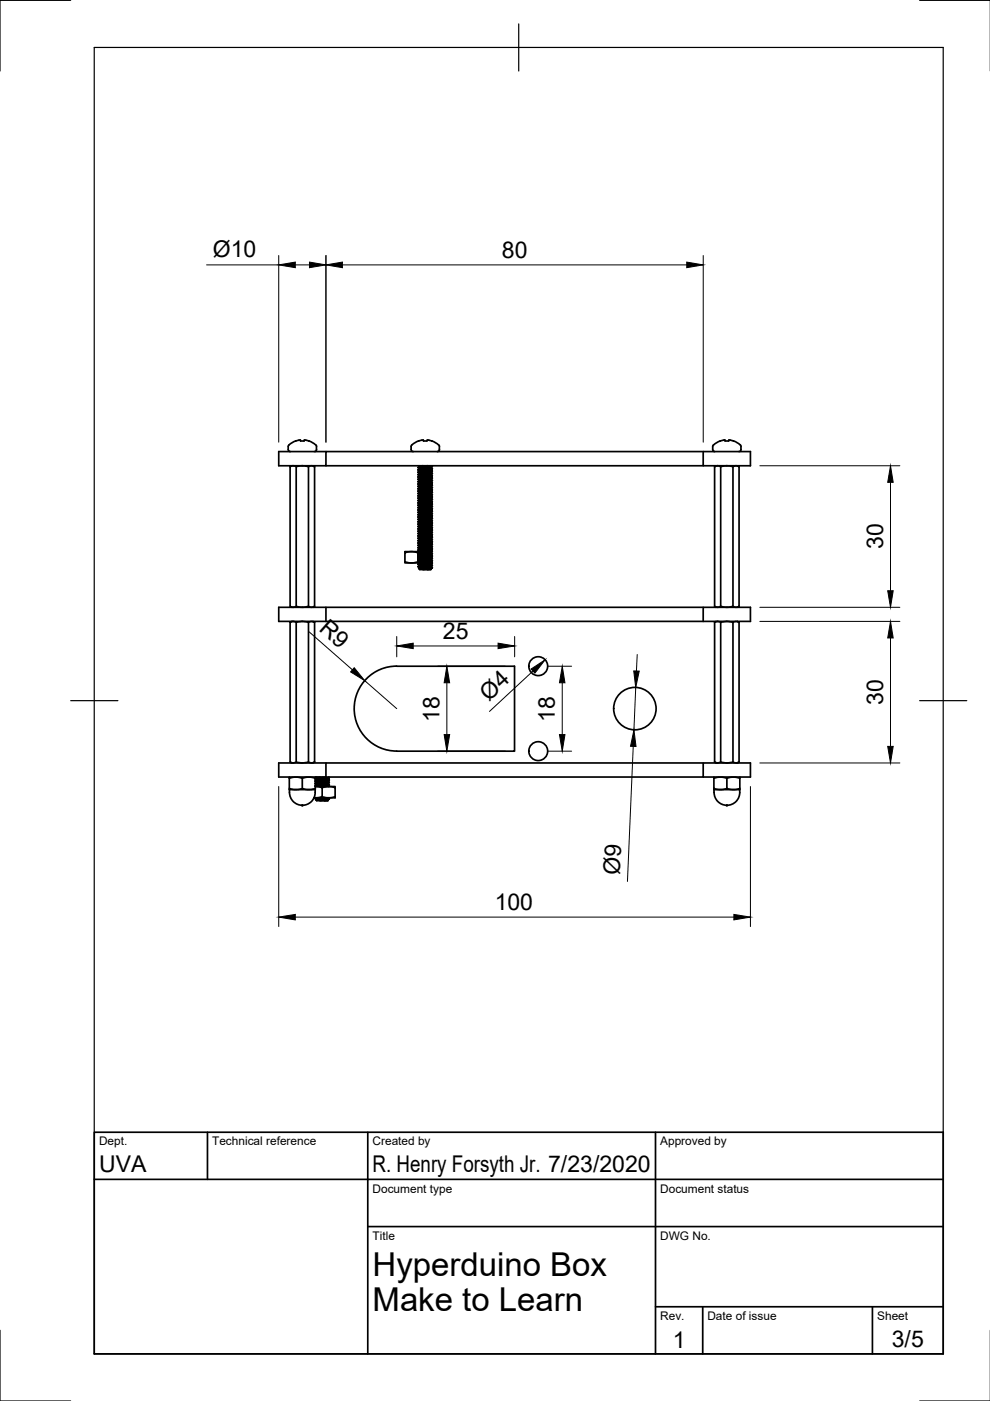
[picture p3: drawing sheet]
<svg xmlns="http://www.w3.org/2000/svg" width="210mm" height="297mm" viewBox="0 0 210 297" stroke-linecap="round" stroke-linejoin="round" font-family="sans-serif">
<!-- layer: Visible -->
<g fill="none" stroke="#000" stroke-width=".36">
<path d="M61.5 99l.7-.3a1.79 1.79 0 0 0 1.6 .1h.8a1.73 1.73 0 0 0 1.4-.1l.7 .3M61.5 99v29.6l.3 .2M61.8 98.7l-.3 .3M62.8 99v29.6M65.4 99v29.6M65.5 93.5l-.9-.2-.1 .2h-.8v-.2h-.3a3.3 3.3 0 0 0-2.3 1.4l.1 .8 .4 .2M65.5 93.5h.1M65.5 93.5l.8 .4a1.11 1.11 0 0 1 .6 1.8h-.2M66.4 98.7l.3 .3M66.7 99v29.6M69.1 98.7h80v-3h10v3h-10M69.1 95.7h-10v3h10v-3h80"/>
<path d="M88.7 99.1v.1M88.7 99.6v.1M88.7 99.7l.3 .2M88.7 99.2l.3 .1M88.8 98.7l.2 .2M89 98.9h.1M89 99.3v.1M89 99.9h.1M89 99.9l-.3 .2M89 99.4l-.3 .2M89 98.9l-.3 .2M89.7 98.7l-.7 .2"/>
<path d="M90.6 93.3l-.1 .2h-.7l-.1-.2h-.3a3.3 3.3 0 0 0-2.2 1.4v.8l.4 .2M90.6 93.3h.3a3.3 3.3 0 0 1 2.3 1.4M90.6 98.7l-1.6 .2M91.3 99.7l-2.3 .2M91.3 99.2l-2.3 .2M91.3 99.6l-2.3 .3M91.3 99.1l-2.3 .2M91.3 99.7l.4 .2-3 .3M91.3 99.1v.1M91.3 99.6v.1M91.3 99.2l.4 .1M91.5 98.7l.2 .1"/>
<path d="M91.7 99.3l-3 .3M91.7 98.8l-3 .3M91.7 99.9l-3 .3M91.7 99.4l-3 .3M91.7 98.9l-3 .3M91.7 98.9h.1M91.7 99.3v.1M91.7 99.9h.1M91.7 99.9l-.4 .2M91.7 99.4l-.4 .2M91.7 98.9l-.4 .2M93.2 94.7v.6"/>
<path d="M93.2 95.3l-.2 .4h-.3M151.5 99l.7-.3a1.79 1.79 0 0 0 1.6 .1h.8a1.79 1.79 0 0 0 1.5-.1l.6 .3M151.5 99v29.6l.3 .2M151.8 98.7l-.3 .3M152.7 93.5l-.8 .4a1.11 1.11 0 0 0-.6 1.8h.3M152.7 93.5l.9-.2 .1 .2h.8l.1-.2 .9 .2M152.8 99v29.6M155.4 99v29.6M155.6 93.5l1.4 .9M156.4 98.7l.3 .3M156.7 99v29.6M157 94.3l.1 .4v.8l-.4 .2"/>
<path d="M85.9 119.1v.2h3.1M88.6 117.2l-.2-.1a3.8 3.8 0 0 0-2.5 .1l.1 1.9a4 4 0 0 0 2.6 0M88.7 117.2v1.9M88.7 100.6v.1M88.7 101.1v.1M88.7 101.6h.1M88.7 102.1v.1M88.7 103.1v.1M88.7 103.6v.1M88.7 104.1v.1M88.7 104.6v.1M88.7 105.6h.1"/>
<path d="M88.7 106.1v.1M88.7 106.6v.1M88.7 107.1v.1M88.7 107.6v.1M88.7 108.1v.1M88.7 108.6v.1M88.7 109.1v.1M88.7 109.6v.1M88.7 110.1v.1M88.7 111.1v.1M88.7 111.6v.1M88.7 112.1v.1"/>
<path d="M88.7 112.6v.1M88.7 113.6v.1M88.7 114.1v.1M88.7 114.6v.1M88.7 115.1v.1M88.7 115.6v.1M88.7 116.1v.1M88.7 116.6v.1M88.7 117.1v.1M88.7 117.6v.1M88.7 118.1v.1M88.7 119.1v.1"/>
<path d="M88.7 119.6v.1M88.7 119.7l.3 .2M88.7 119.2l.3 .1M88.7 118.7l.3 .2M88.7 118.2l.3 .1M88.7 117.7l.3 .1M88.7 117.2l.3 .2M88.7 116.7l.3 .1M88.7 116.2l.3 .2M88.7 115.7l.3 .2M88.7 114.7l.3 .2M88.7 114.2l.3 .1"/>
<path d="M88.7 113.2l.3 .2M88.7 112.2l.3 .2M88.7 111.7l.3 .2M88.7 111.2l.3 .1M88.7 110.7l.3 .2M88.7 110.2l.3 .1M88.7 109.7l.3 .2M88.7 109.2l.3 .2M88.7 108.7l.3 .1M88.7 108.2l.3 .2M88.7 107.7l.3 .2M88.7 107.2l.3 .1"/>
<path d="M88.7 106.7l.3 .2M88.7 106.2l.3 .1M88.7 105.2l.3 .2M88.7 104.2l.3 .2M88.7 103.7l.3 .2M88.7 103.2l.3 .1M88.7 102.7l.3 .2M88.7 102.2l.3 .1M88.7 101.7l.3 .2M88.7 101.2l.3 .2M88.7 100.7l.3 .1M88.7 100.2l.3 .2"/>
<path d="M88.9 117h-3v.2M89 100.3v.1M89 100.8v.1M89 101.4h.1M89 102.3v.1M89 102.9h.1M89 103.3v.1M89 103.9h.1M89 104.8v.1M89 105.4h.1M89 105.8v.1M89 106.3v.1"/>
<path d="M89 106.9h.1M89 107.3v.1M89 107.9h.1M89 108.3v.1M89 108.8v.1M89 109.4h.1M89 110.3v.1M89 110.9h.1M89 111.3v.1M89 111.9h.1M89 112.8v.1M89 113.4h.1"/>
<path d="M89 113.8v.1M89 114.3v.1M89 114.9h.1M89 115.3v.1M89 115.9h.1M89 116.3v.1M89 116.8v.1M89 117.4h.1M89 117.8v.1M89 118.3v.1M89 118.8v.1M89 119.3v.1"/>
<path d="M89 119.9h.1M89 119.9l-.3 .2M89 119.4l-.3 .2M89 118.9l-.3 .2M89 118.4l-.3 .2M89 117.9l-.3 .2M89 117.4l-.3 .2M89 116.4l-.3 .2M89 115.9l-.3 .2M89 115.4l-.3 .2M89 114.9l-.3 .2M89 114.4l-.3 .2"/>
<path d="M89 113.9l-.3 .2M89 113.4l-.3 .2M89 112.9l-.3 .2M89 112.4l-.3 .2M89 111.9l-.3 .2M89 111.4l-.3 .2M89 110.9l-.3 .2M89 110.4l-.3 .2M89 109.9l-.3 .2M89 109.4l-.3 .2M89 108.4l-.3 .2M89 107.9l-.3 .2"/>
<path d="M89 107.4l-.3 .2M89 106.9l-.3 .2M89 105.9l-.3 .2M89 105.4l-.3 .2M89 104.9l-.3 .2M89 104.4l-.3 .2M89 103.9l-.3 .2M89 103.4l-.3 .2M89 102.9l-.3 .2M89 102.4l-.3 .2M89 101.9l-.3 .2M89 101.4l-.3 .2"/>
<path d="M89 100.9l-.3 .2M89 100.4l-.3 .2M91.3 104.7l-2.3 .2M91.3 104.2l-2.3 .2M91.3 103.7l-2.3 .2M91.3 103.2l-2.3 .2M91.3 102.6l-2.3 .3M91.3 102.2l-2.3 .2M91.3 101.6l-2.3 .3M91.3 101.2l-2.3 .2M91.3 100.7l-2.3 .2M91.3 100.1l-2.3 .3"/>
<path d="M91.3 110.6l-2.3 .3M91.3 110.1l-2.3 .2M91.3 109.6l-2.3 .3M91.3 109.1l-2.3 .3M91.3 108.6l-2.3 .2M91.3 108.1l-2.3 .2M91.3 107.6l-2.3 .3M91.3 107.1l-2.3 .2M91.3 106.6l-2.3 .3M91.3 106.1l-2.3 .2M91.3 105.6l-2.3 .2M91.3 105.1l-2.3 .3"/>
<path d="M91.3 104.6l-2.3 .2M91.3 104.1l-2.3 .3M91.3 103.6l-2.3 .3M91.3 103.1l-2.3 .2M91.3 102.1l-2.3 .2M91.3 101.1l-2.3 .3M91.3 100.6l-2.3 .2M91.3 100.1l-2.3 .2M91.3 119.6l-2.3 .3M91.3 119.1l-2.3 .2M91.3 118.6l-2.3 .2M91.3 118.1l-2.3 .2"/>
<path d="M91.3 117.1l-2.3 .3M91.3 116.6l-2.3 .2M91.3 116.1l-2.3 .2M91.3 115.6l-2.3 .3M91.3 115.1l-2.3 .2M91.3 114.6l-2.3 .3M91.3 114.1l-2.3 .2M91.3 113.6l-2.3 .2M91.3 113.1l-2.3 .3M91.3 112.6l-2.3 .2M91.3 112.1l-2.3 .3M91.3 111.6l-2.3 .3"/>
<path d="M91.3 111.1l-2.3 .2M91.3 119.7l-2.3 .2M91.3 119.2l-2.3 .2M91.3 118.2l-2.3 .2M91.3 117.7l-2.3 .2M91.3 117.2l-2.3 .2M91.3 116.7l-2.2 .2-.4 .2M91.3 116.1l-2.3 .3M91.3 115.7l-2.3 .2M91.3 115.2l-2.3 .2M91.3 114.7l-2.3 .2M91.3 114.2l-2.3 .2"/>
<path d="M91.3 113.7l-2.3 .2M91.3 113.2l-2.3 .2M91.3 112.7l-2.3 .2M91.3 112.2l-2.3 .2M91.3 111.7l-2.3 .2M91.3 111.2l-2.3 .2M91.3 110.2l-2.3 .2M91.3 109.7l-2.3 .2M91.3 109.2l-2.3 .2M91.3 108.7l-2.2 .2-.4 .2M91.3 108.1l-2.3 .3M91.3 107.7l-2.3 .2"/>
<path d="M91.3 107.2l-2.3 .2M91.3 106.7l-2.3 .2M91.3 106.2l-2.2 .2-.4 .2M91.3 105.6l-2.3 .3M91.3 105.2l-2.3 .2M91.3 107.7l.4 .2-3 .2M91.3 105.2l.4 .2-3 .2M91.3 118.2l.4 .1-3 .4M91.3 115.7l.4 .2-3 .2M91.3 114.6l.4 .3-3 .2M91.3 113.2l.4 .2-3 .2M91.3 100.6v.1"/>
<path d="M91.3 101.1v.1M91.3 101.6h.1M91.3 102.1v.1M91.3 103.1v.1M91.3 103.6v.1M91.3 104.1v.1M91.3 104.6v.1M91.3 105.1v.1M91.3 105.6h.1M91.3 106.1v.1M91.3 106.6v.1M91.3 107.1v.1"/>
<path d="M91.3 107.6v.1M91.3 108.6v.1M91.3 109.1v.1M91.3 109.6v.1M91.3 110.1v.1M91.3 111.1v.1M91.3 111.6v.1M91.3 112.1v.1M91.3 112.6v.1M91.3 113.1v.1M91.3 113.6v.1M91.3 114.1v.1"/>
<path d="M91.3 114.6v.1M91.3 115.1v.1M91.3 115.6v.1M91.3 116.6v.1M91.3 117.1v.1M91.3 118.1v.1M91.3 119.6v.1M91.3 119.1h.1M91.3 104.7l.4 .1M91.3 104.1l.4 .2M91.3 103.7l.4 .1M91.3 103.2l.4 .1"/>
<path d="M91.3 102.6l.4 .2M91.3 102.2l.4 .1M91.3 101.6l.4 .2M91.3 101.2l.4 .1M91.3 100.7l.4 .1M91.3 100.1l.4 .2M91.3 119.7l.4 .1M91.3 119.2l.4 .1M91.3 118.6l.4 .2M91.3 117.7l.4 .1M91.3 117.2l.4 .1M91.3 116.7l.4 .1"/>
<path d="M91.3 116.1l.4 .2M91.3 115.2l.4 .1M91.3 114.2l.4 .1M91.3 113.7l.4 .1M91.3 112.7l.4 .1M91.3 112.1l.4 .2M91.3 111.7l.4 .1M91.3 111.2l.4 .1M91.3 110.6l.4 .2M91.3 110.2l.4 .1M91.3 109.7l.4 .1M91.3 109.2l.4 .1"/>
<path d="M91.3 108.7l.4 .1M91.3 108.1l.4 .2M91.3 107.2l.4 .1M91.3 106.6l.4 .2M91.3 106.2l.4 .1M91.3 105.6l.4 .2M91.4 117.1v.1M91.4 119.1v.1M91.4 118.6l-2.4 .3M91.4 117.6v.1M91.4 119.1l-.1 .1M91.7 117.4l-.4 .2-2.3 .2"/>
<path d="M91.7 110.8l-3 .3M91.7 110.3l-3 .4M91.7 109.8l-3 .3M91.7 109.3l-3 .3M91.7 108.8l-3 .3M91.7 108.3l-3 .3M91.7 107.3l-3 .3M91.7 106.8l-3 .3M91.7 106.3l-3 .3M91.7 105.8l-3 .3M91.7 104.8l-3 .4M91.7 104.3l-3 .3"/>
<path d="M91.7 103.8l-3 .3M91.7 103.3l-3 .3M91.7 102.8l-3 .3M91.7 102.3l-3 .4M91.7 101.8l-3 .3M91.7 101.3l-3 .3M91.7 100.8l-3 .3M91.7 100.3l-3 .3M91.7 119.8l-3 .3M91.7 119.3l-3 .3M91.7 118.8l-3 .3M91.7 117.8l-3 .3"/>
<path d="M91.7 117.3l-3 .3M91.7 116.8l-3 .3M91.7 116.3l-3 .3M91.7 115.3l-3 .3M91.7 114.3l-3 .3M91.7 113.8l-3 .3M91.7 112.8l-3 .4M91.7 112.3l-3 .3M91.7 111.8l-3 .3M91.7 111.3l-3 .3M91.7 119.9l-3 .3M91.7 119.4l-3 .3"/>
<path d="M91.7 118.8l-3 .4M91.7 118.4l-3 .3M91.7 117.8l-3 .4M91.7 117.4l-3 .3M91.7 116.9l-3 .3M91.7 116.4l-3 .3M91.7 115.9l-3 .3M91.7 115.4l-3 .3M91.7 114.9l-3 .3 .3 .1M91.7 114.4l-3 .3M91.7 113.9l-3 .3M91.7 113.4l-3 .3 .3 .2"/>
<path d="M91.7 112.9l-3 .3M91.7 112.4l-3 .3 .3 .1M91.7 111.9l-3 .3M91.7 111.4l-3 .3M91.7 110.9l-3 .3M91.7 110.4l-3 .3M91.7 109.8l-3 .4M91.7 109.4l-3 .3M91.7 108.9l-3 .3M91.7 108.4l-3 .3M91.7 107.9l-3 .3M91.7 107.4l-3 .3"/>
<path d="M91.7 106.9l-3 .3M91.7 106.4l-3 .3M91.7 105.9l-3 .3M91.7 105.4l-3 .2 .3 .3M91.7 104.9l-3 .3M91.7 104.4l-3 .3 .3 .1M91.7 103.9l-3 .3M91.7 103.4l-3 .3M91.7 102.9l-3 .3M91.7 102.4l-3 .3M91.7 101.8l-3 .4M91.7 101.4l-3 .3"/>
<path d="M91.7 100.9l-3 .3M91.7 100.3l-3 .4M91.7 100.8v.1M91.7 101.4h.1M91.7 102.3v.1M91.7 103.3v.1M91.7 103.9h.1M91.7 104.3v.1M91.7 104.8v.1M91.7 105.4h.1M91.7 105.8v.1M91.7 106.3v.1"/>
<path d="M91.7 106.9h.1M91.7 107.3v.1M91.7 107.9h.1M91.7 108.3v.1M91.7 108.8v.1M91.7 109.4h.1M91.7 110.3v.1M91.7 111.3v.1M91.7 111.9h.1M91.7 112.3v.1M91.7 112.8v.1M91.7 113.4h.1"/>
<path d="M91.7 113.8v.1M91.7 114.3v.1M91.7 114.9h.1M91.7 115.3v.1M91.7 115.9h.1M91.7 116.3v.1M91.7 116.8v.1M91.7 117.4h.1M91.7 118.3v.1M91.7 119.3v.1M91.7 119.9h.1M91.7 104.9l-.4 .2"/>
<path d="M91.7 104.4l-.4 .2M91.7 103.9l-.4 .2M91.7 103.4l-.4 .2M91.7 102.9l-.4 .2M91.7 102.4l-.4 .2M91.7 101.9l-.4 .2M91.7 101.4l-.4 .2M91.7 100.9l-.4 .2M91.7 100.4l-.4 .2M91.7 119.9l-.4 .2M91.7 119.4l-.4 .2M91.7 118.9l-.4 .2"/>
<path d="M91.7 118.4l-.4 .2M91.7 117.9l-.4 .2M91.7 116.9l-.4 .2M91.7 116.4l-.4 .2M91.7 115.9l-.4 .2M91.7 115.4l-.4 .2M91.7 114.9l-.4 .2M91.7 114.4l-.4 .2M91.7 113.9l-.4 .2M91.7 113.4l-.4 .2M91.7 112.9l-.4 .2M91.7 112.4l-.4 .2"/>
<path d="M91.7 111.9l-.4 .2M91.7 111.4l-.4 .2M91.7 110.9l-.4 .2M91.7 110.4l-.4 .2M91.7 109.9l-.4 .2M91.7 109.4l-.4 .2M91.7 108.9l-.4 .2M91.7 108.4l-.4 .2M91.7 107.9l-.4 .2M91.7 107.4l-.4 .2M91.7 106.9l-.4 .2M91.7 106.4l-.4 .2"/>
<path d="M91.7 105.9l-.4 .2M91.7 105.4l-.4 .2M59.1 128.8h100v2.9h-100zM61.5 132l.1-.1a1.26 1.26 0 0 1 1.3 0 5.1 5.1 0 0 1 2.6 0 1.09 1.09 0 0 1 1.2 .1M61.5 132v29.6l.3 .2M61.5 128.6h.1a1.15 1.15 0 0 0 1.2 0h.2a4.4 4.4 0 0 0 2.4 0h.1a1.15 1.15 0 0 0 1.2 0M61.8 131.7l-.3 .3M62.8 132v29.6M65.4 132v29.6M66.4 131.7l.3 .3M66.7 132v29.6M66.7 128.6l-.3 .2"/>
<path d="M69.1 128.8v2.9M88.7 120.1v.1M88.7 120.2l.3 .2M88.8 120.5l2.8-.1-1.9 .4h-.7zM89 120.4l-.2 .1M89.7 120.8l1.6-.2zM90.6 120.8l.8-.1zM91.3 120.1l-2.3 .3M91.3 120.2l-2.3 .2M91.3 120.1v.1M91.3 120.6v.1M91.3 120.1l.4 .2"/>
<path d="M91.3 120.7h.1M91.7 120.3l-.8 .1M91.7 120.4h-.1M91.7 120.3v.1M91.7 120.4l-.4 .2M149.1 128.8v2.9M151.5 132l.1-.1a1.3 1.3 0 0 1 1.3 0 5 5 0 0 1 2.6 0 1.09 1.09 0 0 1 1.2 .1M151.5 132v29.6l.3 .2M151.5 128.6h.1a1.15 1.15 0 0 0 1.2 0h.2a4.8 4.8 0 0 0 2.4 0h.1a1.15 1.15 0 0 0 1.2 0M151.8 131.7l-.3 .3M152.8 132v29.6M155.4 132v29.6"/>
<path d="M156.4 131.7l.3 .3M156.7 132v29.6M156.7 128.6l-.3 .2M84.1 141.3h25v18h-25M84.1 141.2a9 9 0 0 0-9 9 9 9 0 0 0 9 9M61.3 167.2v.2h5.5M61.3 165l.1 2.2a4 4 0 0 0 2.7 0M61.3 165h.1a3.7 3.7 0 0 1 2.7 0M61.3 164.7v.3M61.4 167.4v.6M61.4 168a2.72 2.72 0 0 0 2.7 2.7 2.72 2.72 0 0 0 2.7-2.7M61.5 161.6h.1a1.26 1.26 0 0 0 1.3 0 5.1 5.1 0 0 0 2.6 0 1.09 1.09 0 0 0 1.2 0"/>
<path d="M64.1 165l.1 2.2a4 4 0 0 0 2.6 0M64.1 165h.1a3.7 3.7 0 0 1 2.6 0M66.7 161.6l-.3 .2M66.8 169.1v.1M66.8 169.1l.3 .3M66.8 167.4v.6M66.8 164.7v2.7M66.8 166.7l.2 .1M66.8 166.2l.3 .2M66.8 165.7l.3 .1M66.9 169.5l2.9-.1-1.9 .4h-.8zM67 164.7l.1 .2"/>
<path d="M67.1 164.9h.1M67.1 165.4h.1M67.1 165.8v.1M67.1 166.4h.1M67.1 169.4h.1M67.1 169.4l-.2 .1M67.1 166.4l-.3 .2M67.9 164.7l-.8 .2M68.3 167a3.9 3.9 0 0 1 2.8 0l-.1 1.9a4.1 4.1 0 0 1-2.7 0M68.8 169.8l.8-.1zM68.8 164.7l-1.7 .2M69.1 164.7h80v-2.9h10v2.9h-10"/>
<path d="M69.1 161.8h-10v2.9h10v-2.9h80M69.2 169.1l-2.1 .3M69.5 169.6l-1.6 .2 1.6-.1M69.5 166.6l-1.6 .2M69.5 166.1l-2.4 .3M69.5 165.6l-2.4 .2M69.5 165.1l-2.4 .3M69.5 166.7l-.7 .1M69.5 166.2l-2.4 .2M69.5 165.7l-2.4 .2M69.5 165.2l-2.4 .2M69.5 165.1l.3 .3-3 .2 .3-.2"/>
<path d="M69.5 165.1v.1M69.5 165.6v.1M69.5 166.1v.1M69.5 166.6v.1M69.5 169.6v.1M69.5 166.7l.2 .1M69.5 166.2l.3 .1M69.5 165.7l.3 .1M69.5 169.7h.1M69.7 164.7l.1 .2M69.8 169.3l-.3-.2-2.4 .3M69.8 169.3l-.7 .1"/>
<path d="M69.8 166.3l-3 .3M69.8 165.8l-3 .3 .3-.2M69.8 164.9l-3 .2 .3-.2M69.8 169.4h.1M69.8 166.4l-3 .3M69.8 165.9l-3 .2M69.8 165.4l-3 .2M69.8 164.9l-3 .2 .3 .3M69.8 164.9h.1M69.8 165.4h.1M69.8 165.8v.1M69.8 166.4h.1"/>
<path d="M69.8 169.4l-.3 .2M69.8 166.4l-.3 .2M69.8 165.9l-.3 .2M69.8 165.4l-.3 .2M69.8 164.9l-.3 .2M71.1 167v-.2h-4.3l1.5 .2v1.9l-1.7 .2h4.5v-.2M151.4 167.4h5.5M151.4 165v2.2a4.1 4.1 0 0 0 2.7 0M151.4 165a3.8 3.8 0 0 1 2.7 0M151.4 167.2v.2M151.4 164.7v.3M151.4 167.4v.6"/>
<path d="M151.4 168a2.72 2.72 0 0 0 2.7 2.7 2.72 2.72 0 0 0 2.7-2.7M151.5 161.6h.1a1.3 1.3 0 0 0 1.3 0 5 5 0 0 0 2.6 0 1.09 1.09 0 0 0 1.2 0M154.1 165l.1 2.2a4.1 4.1 0 0 0 2.7 0M154.1 165h.1a3.8 3.8 0 0 1 2.7 0M156.7 161.6l-.3 .2M156.8 167.4v.6M156.9 164.7v2.7"/>
<circle cx="114.1" cy="159.3" r="2"/>
<circle cx="114.1" cy="141.2" r="2"/>
<circle cx="134.6" cy="150.2" r="4.5"/>
</g>
<g fill="#000" stroke="#000" stroke-width=".21">
<circle cx="64.1" cy="170.8" r=".17"/>
<circle cx="154.1" cy="170.8" r=".17"/>
</g>
<!-- layer: Border -->
<path d="M15 .1h-15v15M20 10.1h180v276.9h-180zM110 5.1v10M195 .1h15M15 148.6h10M195 148.6h10M0 282.1v14.9h15M195 297h15" fill="none" stroke="#000" stroke-width=".25"/>
<!-- layer: TitleBlock -->
<path d="M20 240.1h180v46.9h-180zM20 250h180M44 240.1v9.9M78 240.1v46.9M139 240.1v46.9M78 260.1h122M139 277.1h61M149 277.1v9.9M185 277.1v9.9" fill="none" stroke="#000" stroke-width=".36"/>
<!-- layer: Dimensions -->
<g fill="none" stroke="#000" stroke-width=".21">
<path d="M43.8 56.2h15.3M59.1 54.2v39.6M62.6 56.2h3M69.1 54.2v39.6M72.6 56.2h73M149.1 54.2v39.6M161.1 98.7h29.7M188.8 102.3v23M65.6 134l9.1 8M84.1 134.9v4.4M87.6 137h18M109.1 134.9v4.4"/>
<path d="M135.1 138.8l-.2 3.5M161.1 131.7h29.7M161.1 128.8h29.7M188.8 135.3v22.9M77.3 144.3l6.8 5.9M92.8 141.3h14.3M92.8 159.3h14.3M94.7 144.8v11M113 142.3l-9.2 8.5M116.1 141.3h5.1M116.1 159.3h5.1M119.2 144.8v11"/>
<path d="M134.3 158.2l-1.3 28.7M134.8 145.8l-.4 9M59.1 166.8v29.7M159.1 166.8v29.7M161.1 161.8h29.7M62.6 194.4h93"/>
</g>
<g fill="#000" stroke="#000" stroke-width=".21">
<path d="M59.1 56.2l3.5-.6v1.2zM65.6 55.6l3.5 .6-3.5 .6zM69.1 56.2l3.5-.6v1.2zM145.6 55.6l3.5 .6-3.5 .6zM188.8 98.7l.6 3.6h-1.2zM84.1 137l3.5-.6v1.1zM105.6 136.4l3.5 .6-3.5 .5zM188.8 131.7l.6 3.6h-1.2zM188.2 125.3h1.2l-.6 3.5zM75.1 141.6l2.2 2.7-3-1.8zM94.7 141.3l.6 3.5h-1.1zM94.2 155.8h1.1l-.6 3.5z"/>
<path d="M112.6 141.8l3-1.9-2.2 2.8zM119.2 141.3l.6 3.5h-1.2zM118.6 155.8h1.2l-.6 3.5zM134.4 154.8l.5 3.5-1.2-.1zM134.4 142.2l1.1 .1-.7 3.5zM188.2 158.2h1.2l-.6 3.6zM59.1 194.4l3.5-.5v1.1zM155.6 193.9l3.5 .5-3.5 .6z"/>
</g>
<g font-size="7">
<text x="79" y="270.6">Hyperduino Box</text>
<text x="79" y="278.1">Make to Learn</text>
</g>
<g font-size="4.9">
<text x="45.1" y="54.5">Ø10</text>
<text x="106.4" y="54.6">80</text>
<text x="187.2" y="116.5" transform="rotate(-90 187.2 116.5)">30</text>
<text x="67.4" y="133.6" transform="rotate(41 67.4 133.6)">R9</text>
<text x="93.9" y="135.4">25</text>
<text x="103.6" y="148.7" transform="rotate(-43 103.6 148.7)">Ø4</text>
<text x="187.2" y="149.5" transform="rotate(-90 187.2 149.5)">30</text>
<text x="93.2" y="153.1" transform="rotate(-90 93.2 153.1)">18</text>
<text x="117.6" y="153.1" transform="rotate(-90 117.6 153.1)">18</text>
<text x="131.4" y="185.5" transform="rotate(-88 131.4 185.5)">Ø9</text>
<text x="104.9" y="192.9">100</text>
<text x="21" y="248.5">UVA</text>
<text x="79" y="248.5">R. Henry Forsyth Jr. 7/23/2020</text>
<text x="142.6" y="285.7">1</text>
<text x="189.1" y="285.7">3/5</text>
</g>
<g font-size="2.5">
<text x="21" y="242.9">Dept.</text>
<text x="45" y="242.9">Technical reference</text>
<text x="79" y="242.9">Created by</text>
<text x="140" y="242.9">Approved by</text>
<text x="79" y="252.8">Document type</text>
<text x="140" y="252.8">Document status</text>
<text x="79" y="262.9">Title</text>
<text x="140" y="262.9">DWG No.</text>
<text x="140" y="279.9">Rev.</text>
<text x="150" y="279.9">Date of issue</text>
<text x="186" y="279.9">Sheet</text>
</g>
</svg>
